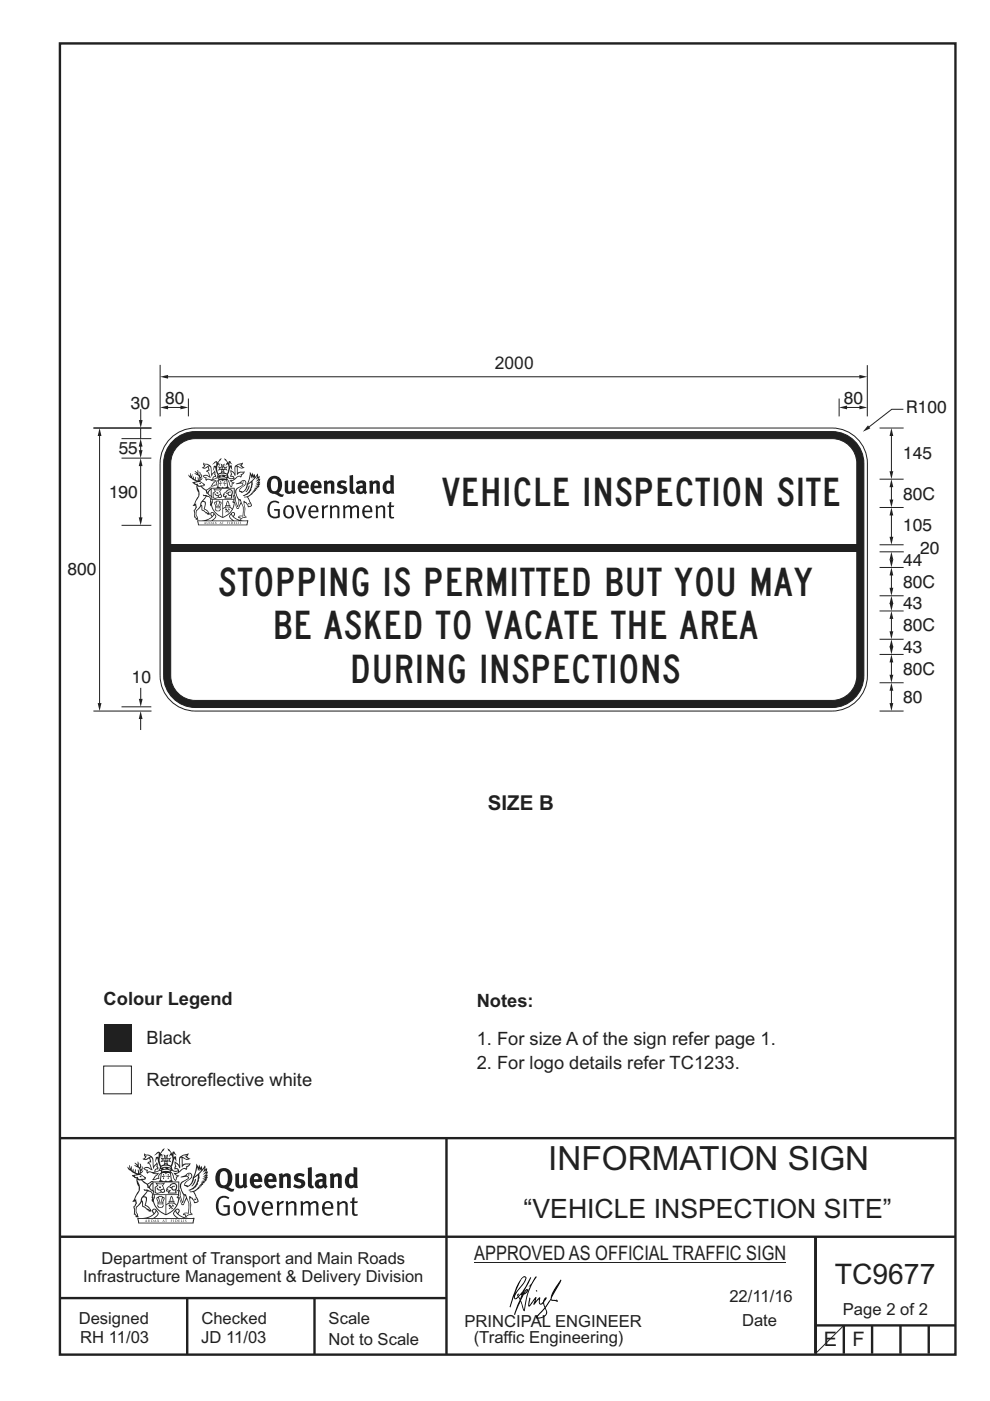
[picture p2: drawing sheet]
<svg xmlns="http://www.w3.org/2000/svg" width="210mm" height="297mm" viewBox="0 0 210 297" stroke-linecap="round" stroke-linejoin="round" font-family="sans-serif">
<g fill="none" stroke="#231f20" stroke-width=".51">
<path d="M12.7 9.2h190v278h-190zM12.7 241.3h189.9M94.7 241.4v45.8M12.7 275.2h82M12.7 262.2h190.1M39.7 275.2v12M66.7 275.2v12M173 262.2v24.8M173.1 281h29.6M179 281v6M185 281v6M191 281v6"/>
<path d="M197 281v6"/>
</g>
<path d="M100.6 267.7h66.2" fill="none" stroke="#231f20" stroke-width=".21"/>
<g fill="#231f20">
<path d="M47 248.5a2.55 2.55 0 0 0 0 2.7l.3 .1a.81 .81 0 0 0 1-.9v-.6a1.04 1.04 0 0 0-1.1-1.5zM46.3 248.1a1.82 1.82 0 0 1 2.1-.2 1.82 1.82 0 0 1 .9 1.9 2.29 2.29 0 0 1-.8 1.9l.7 .3h.5l-.2 .6a2.87 2.87 0 0 1-2-.7 2.12 2.12 0 0 1-1.7-3.1z" fill-rule="evenodd"/>
<path d="M49.9 248.9l.8-.2v2a.46 .46 0 0 0 .2 .6 .46 .46 0 0 0 .7-.2v-2.2l.7-.2v2.4l.2 .5-.6 .4-.2-.3a1.02 1.02 0 0 1-1.2 .2 1.02 1.02 0 0 1-.6-1.1z" fill-rule="evenodd"/>
<path d="M54 249.5l-.1 .5h.9a.49 .49 0 0 0-.2-.6 .49 .49 0 0 0-.6 .1zM53.4 249.2a1.34 1.34 0 0 1 1.6-.3 1.34 1.34 0 0 1 .6 1.5v.2h-1.7a.77 .77 0 0 0 .5 .8 .77 .77 0 0 0 .9-.3l.3 .4a1.59 1.59 0 0 1-2.1 .2 1.59 1.59 0 0 1-.4-2z" fill-rule="evenodd"/>
<path d="M57 249.5l-.1 .5h.9a.49 .49 0 0 0-.2-.6 .49 .49 0 0 0-.6 .1zM56.4 249.2a1.34 1.34 0 0 1 1.6-.3 1.34 1.34 0 0 1 .7 1.5v.2h-1.8a.77 .77 0 0 0 .5 .8 .77 .77 0 0 0 .9-.3l.3 .4a1.59 1.59 0 0 1-2 .2 1.59 1.59 0 0 1-.5-2z" fill-rule="evenodd"/>
<path d="M59.1 248.9l.8-.2 .1 .4a.95 .95 0 0 1 1-.3 .95 .95 0 0 1 .7 .8v2.3h-.8v-2.3a.46 .46 0 0 0-.8 .1v2.2h-.9z" fill-rule="evenodd"/>
<path d="M62.5 249.1a1.75 1.75 0 0 1 2.1-.1l-.2 .5-.6-.2a.43 .43 0 0 0-.6 .3l.4 .3a1.04 1.04 0 0 1 1.2 1.2 1.04 1.04 0 0 1-1.4 .9l-1.2-.4 .3-.6 1 .4 .4-.4a.88 .88 0 0 0-1-.5l-.4-.2-.1-.4z" fill-rule="evenodd"/>
<path d="M65.3 247.6l.8-.2 .1 3.8 .2 .2 .2 .5a.88 .88 0 0 1-1-.1 .88 .88 0 0 1-.3-1z" fill-rule="evenodd"/>
<path d="M67.8 250.6a.43 .43 0 0 0-.1 .7 .43 .43 0 0 0 .7-.1v-.7zM66.8 249.2a1.7 1.7 0 0 1 2.4 .1v1.8l.3 .4-.4 .5-.5-.3a1.03 1.03 0 0 1-1.7-.2 1.03 1.03 0 0 1 .8-1.5h.7v-.4a.8 .8 0 0 0-1.2 .1z" fill-rule="evenodd"/>
<path d="M69.9 248.9l.8-.2 .1 .4a.95 .95 0 0 1 1-.3 .95 .95 0 0 1 .7 .8v2.3h-.8v-2.3a.46 .46 0 0 0-.8 .1v2.2h-.8z" fill-rule="evenodd"/>
<path d="M74.3 249.5a1.48 1.48 0 0 0 0 1.7l.4 .1 .3-.2v-1.5l-.3-.2zM75 247.4l.8 .2 .1 4.3h-.7l-.1-.2a1.26 1.26 0 0 1-1.4 0 1.26 1.26 0 0 1-.6-1.3 1.29 1.29 0 0 1 .5-1.3 1.29 1.29 0 0 1 1.4-.2z" fill-rule="evenodd"/>
<path d="M46.4 253.9a1.72 1.72 0 0 1 2.2 0l-.2 .3a1.24 1.24 0 0 0-1.4-.1 1.24 1.24 0 0 0-.7 1.3 1.49 1.49 0 0 0 1.3 2l.7-.2v-1.3h-.9l-.1-.4h1.4v2a1.93 1.93 0 0 1-2.2-.1 1.93 1.93 0 0 1-.7-2.2l.2-.7z" fill-rule="evenodd"/>
<path d="M50.3 255.2a1.65 1.65 0 0 0 .3 2.2 .99 .99 0 0 0 1-1.5 .78 .78 0 0 0-.4-.8 .78 .78 0 0 0-.9 .1zM50 254.9a1.33 1.33 0 0 1 1.6-.1 1.33 1.33 0 0 1 .5 1.5 1.31 1.31 0 0 1-1.3 1.5 1.31 1.31 0 0 1-1.3-1.6l.1-.5z" fill-rule="evenodd"/>
<path d="M52.5 254.7l.4-.1 .9 2.6 .8-2.5h.5l-1.1 3h-.5z" fill-rule="evenodd"/>
<path d="M56.2 255.2l-.2 .7h1.4a.7 .7 0 0 0-.3-.8 .7 .7 0 0 0-.9 .1zM55.9 255a1.22 1.22 0 0 1 1.5-.2 1.22 1.22 0 0 1 .5 1.5h-1.9a.93 .93 0 0 0 .5 1 .93 .93 0 0 0 1.2-.2l.1 .3a1.43 1.43 0 0 1-1.7 .1 1.43 1.43 0 0 1-.6-1.7z" fill-rule="evenodd"/>
<path d="M58.7 254.8l.4-.2 .1 .5 .4-.3 .6-.2-.2 .6a.66 .66 0 0 0-.8 .6v1.9h-.4z" fill-rule="evenodd"/>
<path d="M60.6 254.8l.4-.2 .1 .5a.94 .94 0 0 1 1-.4 .94 .94 0 0 1 .8 .7v2.3h-.5l-.1-2.5a.81 .81 0 0 0-1.2 .3v2.2h-.4z" fill-rule="evenodd"/>
<path d="M63.7 254.7l.5-.1 .1 .5 .4-.3a.78 .78 0 0 1 1.1 .3 .9 .9 0 0 1 1-.5 .9 .9 0 0 1 .7 .8v2.3h-.4l-.1-2.5a.67 .67 0 0 0-1.1 .3v2.2h-.5v-2.4l-.4-.2-.7 .4v2.2h-.5z" fill-rule="evenodd"/>
<path d="M69 255.2l-.2 .7h1.4a.7 .7 0 0 0-.3-.8 .7 .7 0 0 0-.9 .1zM68.7 255a1.22 1.22 0 0 1 1.5-.2 1.22 1.22 0 0 1 .5 1.5h-1.9a.93 .93 0 0 0 .5 1 .93 .93 0 0 0 1.2-.2l.1 .3a1.44 1.44 0 0 1-1.7 .1 1.44 1.44 0 0 1-.6-1.7z" fill-rule="evenodd"/>
<path d="M71.4 254.8l.5-.2 .1 .5a.94 .94 0 0 1 1-.4 .94 .94 0 0 1 .7 .7v2.3h-.4l-.1-2.5a.81 .81 0 0 0-1.2 .3v2.2h-.5z" fill-rule="evenodd"/>
<path d="M74.7 254l.5-.2v.9h.7l-.1 .4h-.7l.1 2.2 .1 .1h.5l.1 .3a.75 .75 0 0 1-1.2-.6v-2h-.4v-.4h.4z" fill-rule="evenodd"/>
<path d="M30.8 244.9l1.1 .3-.9 .5h-.4l.5-.5zM31.8 245.5l.2-.1a2.44 2.44 0 0 1 .4 2l.1 .4 .7-1-.1 .6 .3 .3a.57 .57 0 0 0-.6 .8l-1-.2-.5 .2 .1-.5-.7-.2 .6-.2 1 .5 .1-.1-.6-1.3-.2-.1 .5-.1zM30.7 244.5l-.2 .4 .3 .4-.6 .4a1.04 1.04 0 0 0 1.4-.1l.2 .7h-.4l-.2 .4a.94 .94 0 0 1 .9 1.1l-.2-.1a1.16 1.16 0 0 0-1.5-.1l.3 .4 .4 .2 .1 .5 .2 .2v-.2a.94 .94 0 0 1 1.1 .2h.9l-1.2 1.2a1.13 1.13 0 0 0 1.2-.2l.4-.1-.1-.4 .5-.7a.83 .83 0 0 0-.6 1.1l-.3-.1-.7 .3 1.1-1.4-.5 .2-.5-.1 1.3-.5-.2-.2-.8 .4v-.3l.2-.2 .3 .1 .1-.3-.2-.4v-.6l-.2-.3-.6 .9v-.7a1.42 1.42 0 0 0-1.7-1.8z" fill-rule="evenodd"/>
<path d="M38.5 245.3l.5-.3 .7-.1-.6 .3 .8 .5h-.3zM38.3 245.5h.2l.1 2a1.69 1.69 0 0 1 1.5-.7l-.7 .5 .1 .5a1.1 1.1 0 0 0-1.5 .6l-.1-.5-.2-.2h-.5l.2-.4-.2-.7a1.42 1.42 0 0 1 .8 1.1l.2-.1zM37.1 246.2l.1 1-.2 .3v.5l.6-.1 .1 .2a.96 .96 0 0 1-1.1-.1l-.1 .1a1.06 1.06 0 0 0 1.3 .2v.1a.72 .72 0 0 1-1 .2l.3 .5 .6 .3-.4 .1-.1 .7-.3-.4-.3-1.1-.4-.4 .4 .9a1.54 1.54 0 0 0 .6 1.2l.2-.3a.58 .58 0 0 1 .5-.7l.1-.2h-.3l-.4-.3 .9-.5a.93 .93 0 0 1 1.1-.5l.1 .2 .2-.1 .1-.5a.99 .99 0 0 0 .7-.9l-1.3 .1-.4 .3v-1.5l.9 .4 .8-.3h-.3l-.5-.4 .4-.7-.7 .2a1.46 1.46 0 0 0-1.3 2.1v.4l-.2-.4z" fill-rule="evenodd"/>
<path d="M35.6 248.9l.2 .1-.1 .4h.3l-.3 .1v.5l-.1-.6h-.3l.3-.1z" fill-rule="evenodd"/>
<path d="M34.6 248.9l.2 .1-.1 .3 .4 .1h-.4v.6l-.1-.5-.3-.1h.3z" fill-rule="evenodd"/>
<path d="M34.3 248.8a.57 .57 0 0 1 .9 .2 .57 .57 0 0 1 .9-.2l.2 1.4-.2 .1a.57 .57 0 0 1-.9-.1 .69 .69 0 0 1-1.1 0zM34.2 248.1l-.3 2.1-.2 .4h2.9l-.1-.4-.3-2.1h-.2v.3l-.8-.1-.9 .1 .1-.3z" fill-rule="evenodd"/>
<path d="M34.2 252.4a.3 .3 0 0 0 .6 0 .3 .3 0 0 0-.6 0zM33.3 251l.3 .3-.3 .3a.79 .79 0 0 0 0 1.3l.8-.2-.1-.3a.55 .55 0 0 1-.7-.6h.1l.1 .3 .4 .1 .8-.2-.4-.7 .4-.3-.7 .1zM33 250.7l1.1 .2 .9-.2-.4 .7 .4 1.1a.56 .56 0 0 1-.8 .3l-.2 .1a.73 .73 0 0 1-.9 .1 .73 .73 0 0 1-.3-.9v-.4l.5-.4z" fill-rule="evenodd"/>
<path d="M35.6 251.9l.7-.5a.58 .58 0 0 1 1-.1 .58 .58 0 0 1-.5 .9l-.2-.3a.43 .43 0 0 1 .6-.3v-.1a.57 .57 0 0 0-.8 .2l-.2-.1-.3 .2 .4 .1a.55 .55 0 0 0 .9 .5v.5h-1.3l.3-.4-.1-.2-.6 .1 .2-.2-.2-.1zM35.4 251.8l-.1 .2a.39 .39 0 0 0 .2 .7l.3-.1-.2 .5h1.9l-.1-.8a.86 .86 0 0 0-.1-1.4 .86 .86 0 0 0-1.3 .4z" fill-rule="evenodd"/>
<path d="M36 254.8h.8v.2h-.8zM36.4 253.8l.2 .8h-.4zM36.4 253.5l-.3 .5-.1 .6h-.2v.4l-.7 .4 .1 .2a1.48 1.48 0 0 1 2.2 .1l.2-.1-.6-.5v-.5h-.2l-.1-.6z" fill-rule="evenodd"/>
<path d="M35.8 255.4l.3 .1 .2 .3 .3-.2-.2-.2a.38 .38 0 0 1 .4 .5l-.1-.2-.3 .3 .3 .2-.3 .2-.1-.3-.4 .3-.1-.2 .4-.3-.2-.1-.1 .1z" fill-rule="evenodd"/>
<path d="M34.5 254h.2v.2l-.3 .6h-.1zM33.6 255.3h.9v.2a.55 .55 0 0 1-.8 .4v-.2h-.2zM33.4 254h.2l.2 .8h-.2zM33.6 255h.8l.1 .1-.8 .1zM33.8 253.7h.5l-.2 1.1h-.2zM33.3 253.8l-.1 .3 .3 1.2a.48 .48 0 0 0-.1 .5 .48 .48 0 0 0 .4 .3l.6-.1a.49 .49 0 0 0 .2-.7l.3-1.2-.1-.3a1.42 1.42 0 0 0-1.5 0z" fill-rule="evenodd"/>
<path d="M33.6 251.6h.5l.1 .3h-.4z" fill-rule="evenodd"/>
<path d="M41.3 250.1l.3-.2-.2 .9-.6 .7h-.2l.5-.7z" fill-rule="evenodd"/>
<path d="M39.7 249l.3-.2 .5 .2a.88 .88 0 0 1-.6 1.1 1.22 1.22 0 0 0-.8 1.3l.5 .2a.72 .72 0 0 0 .9-.4l.5-.8 .2-.6 .8-.6v.3a2.85 2.85 0 0 1-2 2.8l.1 .1a2.13 2.13 0 0 0 1.9-1.5l-.1-.2a2.01 2.01 0 0 0 .3-1.8l1.2-1.3-.4 1 .7-.5-.7 1 .8-.4-.8 .8 .7-.1-.9 .5 .8-.1-.8 .4h.7l-.8 .3 .3 .2h-.4l.2 .4-.4-.1 .2 .3h-.4l.1 .3h-.1a2.16 2.16 0 0 1-2 1l.1 .2h.4a.76 .76 0 0 1 .7 .7l.5 1.2-.6 .2a1.45 1.45 0 0 0-1.2-1.3l.3 1.8-.1 1.9 .4 .2a1.07 1.07 0 0 0-1.2 .4v-.3l-.5-.2a.87 .87 0 0 1 1-.1l.1-.7a4.4 4.4 0 0 0-.6-3.1l-.1-.3h-.2a2.16 2.16 0 0 1-.7-2.2l.3-.3 1.2-.8a.55 .55 0 0 0-.4-.7zM37.8 252.4a.76 .76 0 0 1 .3 1.1l.6 1.6 .4-1.7 .2 .1a.61 .61 0 0 1-.1 .9l-.3 .9h-.2l-.7-1.6-.3 .1a1.18 1.18 0 0 0 .1-1.4zM41.8 247.5l.2 .8 .3-.6v.6l.3-.5a1.9 1.9 0 0 1-1.1 1.4l-.3 .3zM38.2 249.6l1.4-.1 .2 .1v.3l-.5 .3a1.26 1.26 0 0 0-1 1.9l.2 .7a1.84 1.84 0 0 1 .2 2l-.4-1.3a.96 .96 0 0 0-.4-1.3l-.4 .3a.78 .78 0 0 1-.1 1.3l.2 .2h.4l.4 1.1a.38 .38 0 0 0 .2 .4 .38 .38 0 0 0 .4-.1l.6-1.2a2.94 2.94 0 0 1 .3 2.5v.5l-.8-.1-.3 .4v.2l.4-.1 .1 .4 .2 .1a1.02 1.02 0 0 1 1.3-.5l-.1-.4-.3-.1 .2-1.7-.3-1.4 .1 .1a1.14 1.14 0 0 1 .7 .9 .63 .63 0 0 0 .9-.2 .63 .63 0 0 0-.2-.8l-.6-1.3 .9-.6 .2-.3 .2-.1v-.2h.3l-.1-.3h.4l-.1-.3 .5-.1-.2-.2 .5-.4 .1-.2-.3 .1 .5-.6-.3 .1 .3-.6-.4 .1 .4-.5v-.3l-.3 .2 .1-.6v-.3l-.4 .3-.1-.8-.5 .8-.2-.7-.2 .5-.3-.8-.1 .6-.5-.8-.1 1.4-.7 1.9a1.81 1.81 0 0 1-.9 1.4l-.6-.2a1.75 1.75 0 0 1 1.1-1.2 .75 .75 0 0 0 .1-1.3 .75 .75 0 0 0-1.2 .5z" fill-rule="evenodd"/>
<path d="M41.2 254.2l.3-.1 .1 .3h-.4z" fill-rule="evenodd"/>
<path d="M29.4 258.4h11.6l-.2 .8h-11.3zM31.3 258.2l.5-.1a2.48 2.48 0 0 0 1.4-1.3l.2 .6-.5 .5-.4 .3zM32.5 256.6l.3-.2 .2 .2-.3 .6zM37.2 256.8a2.65 2.65 0 0 0 1.8 1.4h-1.1l-.5-.3-.5-.5zM37.4 256.6l.2-.2 .3 .2-.3 .6zM29.2 258.2l.1 1.2h11.7l.3-1.1-.2-.1a4.1 4.1 0 0 1-3.3-.9l.3-.4-.1-.5a1.06 1.06 0 0 0-1.3 .9l.2 .4 .6 .5h-4.7l.3-.1a.84 .84 0 0 0 .6-.7 .84 .84 0 0 0-.5-.9l-.3-.2-.5 .1-.1 .5 .3 .4a4.2 4.2 0 0 1-3.4 .9z" fill-rule="evenodd"/>
<path d="M31 258.7l.1 .2h-.2zM31 258.6l-.3 .5 .4-.1 .2 .1z" fill-rule="evenodd"/>
<path d="M31.3 258.6h.2v.4a.25 .25 0 0 0 .3-.1 .25 .25 0 0 0-.1-.3h.1a.29 .29 0 0 1 0 .4 .29 .29 0 0 1-.4 0 .29 .29 0 0 1 0-.4z" fill-rule="evenodd"/>
<path d="M32.2 258.6a.22 .22 0 0 1 .3 .2 .22 .22 0 0 1-.3 .2zM32 258.6v.5a.33 .33 0 0 0 .5-.1 .33 .33 0 0 0 0-.4 .33 .33 0 0 0-.5 0z" fill-rule="evenodd"/>
<path d="M32.9 258.7l.1 .2h-.2zM32.9 258.6l-.2 .5 .3-.1 .2 .1z" fill-rule="evenodd"/>
<path d="M33.3 258.6h.2v.2l.3-.2-.2 .2 .2 .3-.3-.2-.1 .2h-.1l.2-.3z" fill-rule="evenodd"/>
<path d="M34.7 258.7l.1 .2h-.2zM34.7 258.6l-.3 .5 .4-.1 .2 .1z" fill-rule="evenodd"/>
<path d="M35 258.6h.4h-.1v.5h-.2l.1-.5z" fill-rule="evenodd"/>
<path d="M36.2 258.6h.3h-.2v.2h.2h-.2l.1 .3h-.2z" fill-rule="evenodd"/>
<path d="M36.7 258.6h.2v.5h-.2z" fill-rule="evenodd"/>
<path d="M37.3 258.6a.22 .22 0 0 1 .3 .2 .22 .22 0 0 1-.3 .2zM37.1 258.6v.5a.33 .33 0 0 0 .5-.1 .33 .33 0 0 0 0-.4 .33 .33 0 0 0-.5 0z" fill-rule="evenodd"/>
<path d="M37.8 258.6h.3h-.1v.2h.1h-.1v.2l.1 .1h-.3z" fill-rule="evenodd"/>
<path d="M38.3 258.6h.3l-.1 .4 .2 .1h-.4z" fill-rule="evenodd"/>
<path d="M38.9 258.6h.2v.5h-.2z" fill-rule="evenodd"/>
<path d="M39.3 258.6h.2l-.2 .1 .2 .2-.1 .2h-.1v-.2l.2 .1z" fill-rule="evenodd"/>
<path d="M34.2 247.4a1.51 1.51 0 0 1 2 .2 2.67 2.67 0 0 0-2.1 0zM35.7 247.6l.4 .2 .1 .2-.4-.1zM34.6 247.7l.4-.1 .2 .2h-.4zM34 247.9l.3 .1-.3 .1zM34.9 246.9l.3-.2 .2 .2zM34.9 245.7h.2v.4h-.2zM35 245.1l.2 .2 .2-.2-.1 .4h-.2zM35.1 246.3h.2l.1 .4-.2-.2-.2 .2zM35.3 245.7h.2v.4h-.2zM34.4 245.7l.3 .1v.2l-.3 .1 .2-.2zM35.7 245.8l.3-.1-.2 .2 .2 .2-.4-.1zM32.7 244.9l1-.5-.1 1-.2-.1-.4 .1-.2 1.1 .5-1 .2 .9a1.84 1.84 0 0 1 .3 1.7l.4 .1a2.48 2.48 0 0 1 2.2 .1l.2-.3-.2-.7 .7-1.7 .4 .6-.2-1-.2-.1-.2 .3v-.9l.6 .4-.6-.7h-.3l-.1 .4-.5-.8-.5-.3 .2 .4 .5 .6-.4 .7 .4-.3a2.06 2.06 0 0 1 0 2.2l-.6-.2-.1-.6 .1-.1 .8 .2-.4-.5 .4-.5-.7 .2-.2-.2 .2-.7-.5 .4-.5-.4 .2 .7-.2 .2-.7-.2 .4 .5-.4 .5 .7-.2 .2 .1-.2 .6-.5 .2a2.02 2.02 0 0 1 0-2.2l.3 .5-.1-.6-.3-.1 .8-1.2-.5 .3-.4 .7-.2-.3a.8 .8 0 0 0-.8 .5z" fill-rule="evenodd"/>
<path d="M29.2 250.1l.3 .2a.61 .61 0 0 1 .8 .3l.3 .2a.8 .8 0 0 1 .6 1l.4 .1 .5 .6a1 1 0 0 1 .5 1l-.1 .7v-.5h-.1a.96 .96 0 0 0-.8-1.3l-.3-.2h-.6l-.1-.1-.2 .1 .2 .3h.5l-1.1 1.4-.2 .9-.4 .6a1.33 1.33 0 0 0-.5 1.8l.2 .5a1.26 1.26 0 0 1-.5-1.4l-.1-.4a1.56 1.56 0 0 0 .4-1.7l-.3 .2 .2-.5a3.2 3.2 0 0 0 .7-3zM30.4 253.9h.4a2.06 2.06 0 0 1-.1 1.6l.7 .5 .4 .5-.6-.2-.8-.6-.1-.9a.51 .51 0 0 1 .1-.9zM28.6 249.3a1.52 1.52 0 0 1 2.1 .6l-1.1 .1-.2-.1-.2-.4-.4 .1zM27.5 247v.8l-.3-.4-.2 .1a3.1 3.1 0 0 0 2 1.5l-1 .1 .5 .6 .5 .1v1.1a1.84 1.84 0 0 1-.2 2.5l-.4 .9-.4 .4 .3 .1 .4-.1 .1 .4-.2 .5-.3 .2 .1 1.8 .2-.1 .2 .6h.2l.4-.1-.1-.5a1.3 1.3 0 0 1-.1-1.6l.8-1.1 .2 1.1 .6 .2 .4 .6 .2-.2 .2 .4 .5-.1a1.85 1.85 0 0 0-1.2-1.3l.1-.3a1.39 1.39 0 0 0 0-1.5h-.5l.5-.6a.66 .66 0 0 1 .9-.4 .66 .66 0 0 1 .3 .9l-.1 .4h.2v.1l-.2 .3 .2 .5 .2-.3a2.24 2.24 0 0 0 .1-2.2 .73 .73 0 0 1-.7-.6 .73 .73 0 0 1 .5-.8l.1-.2a.94 .94 0 0 0-.9 .8 .48 .48 0 0 1-.1-.5 .48 .48 0 0 1 .5-.3l.5-.3a.51 .51 0 0 0-.8 .2l-.5 .3-1-.8 .6-.1 .1-.5-1.1-.7 .5-.4v-.4l-.5 .5 .1-.2a.69 .69 0 0 0 .2-1.1v.5l-.3 .2 .1-1.1-.3-.2 .1 .6-.1 .2-.4-1.2v.6l-.7-.3 .6 .6-.6-.2 .2 .3a1 1 0 0 1 .8 1.5l-.2-.8v.8l-.5-.2-.1-.7-.2 .6-.2-.1v-.6l-.2 .4-.2-.2 .1-.7-.2 .5z" fill-rule="evenodd"/>
<path d="M29.5 249.5l.3-.2 .3 .3z" fill-rule="evenodd"/>
<path d="M32.4 250.5h5.6v2l-.2-.1v-1.7h-5.2v2.5h5.2v-.8l.1 .2-.1 1.1v-.3h-2.5v4a4.1 4.1 0 0 0 2.6-3.6l.1-.1a4 4 0 0 1-2.8 3.9 4.2 4.2 0 0 1-2.8-4.7l.1 1.3 .1-.1a3.8 3.8 0 0 0 2.5 3.3v-4h-2.5l-.2-.9z" fill-rule="evenodd"/>
<circle cx="40" cy="249.1" r=".17"/>
</g>
<g fill="#000">
<path d="M111.6 273.7l.2-.2-.5 .7zM110.4 274.5l.2 .1-.3 .8-.2-.5zM110.9 270.9h.5a9.3 9.3 0 0 1-2 3.1l-.1 .3 1-2.5zM110.6 271a14.7 14.7 0 0 0-2.2 4.9l-.3 1.2 .1 .1 .8-2.3a.42 .42 0 0 0 .2 .6 .42 .42 0 0 0 .6-.3l.2-.1 .2 .5-1.1 3.2h.2l1.1-2.9 .6 1.9 .2 .2 .2-.5a13.5 13.5 0 0 1 2-6.2l.4-.5-.1-.2-1.6 2.1 .4-.1a14.9 14.9 0 0 0-1.3 5.1l-.4-1.1a1.39 1.39 0 0 1 .2-1.9l.1-.2a.92 .92 0 0 0 .8-1.2 .75 .75 0 0 0-.8 .7l-.1 .2 1.6-3.4h-.1l-.4 .7a10.5 10.5 0 0 1-2.2 3.3l.2-.5a.32 .32 0 0 0-.4 .2 .32 .32 0 0 0 .1 .4l-.5 .4a3.2 3.2 0 0 1 1.1-2.3l.5-.6a2.49 2.49 0 0 0 .7-1.6l-.4-.2z" fill-rule="evenodd"/>
<path d="M113.7 273.6l.3 .2h-.3z" fill-rule="evenodd"/>
<path d="M115.6 277.5a1.15 1.15 0 0 1 .1 1.3 1.15 1.15 0 0 1-1.2 .5l-.6 .1zM112.2 275.2l-.2 1.6 .2 .2 1.2-1.5-.2 1.1 1.1-1.1a.94 .94 0 0 0 .4 1.1l.5-.3 .3 .9-1.2 1.3a.98 .98 0 0 0-.5 1 1.9 1.9 0 0 0 2.3-1.3l-.1-.2a1.02 1.02 0 0 1 .2-1.4l.6-1 1.5 .3-.2-.4v.2l-1.1-.1v-.3l2-3.6 .1-.2-.2-.2-1.7 2.8a6.6 6.6 0 0 1-1.6 2.9l-.1-.2a1.01 1.01 0 0 1 .4-1.4l.1-.2-.3-.1-.4 .4-.1 .5-.6 .4-.1-.4 .1-.9-.2-.1-.9 1 .3-1h-.2l-1.4 1.8 .3-1.5v-.1z" fill-rule="evenodd"/>
</g>
<path d="M179 281l-6 6" fill="none" stroke="#231f20" stroke-width=".21"/>
<path d="M22 217.1h5.9v5.9h-5.9z" fill="#231f20"/>
<path d="M22 226h5.9v5.9h-5.9z" fill-rule="evenodd" fill="#fff" stroke="#231f20" stroke-width=".21"/>
<path d="M35.5 79.9h146.9" fill="none" stroke="#231f20" stroke-width=".21"/>
<g fill="#231f20">
<path d="M34 79.9l1.6-.4v.8z"/>
<path d="M182.3 79.5l1.7 .4-1.7 .4z"/>
</g>
<path d="M34 77.4v10.9M184 77.4v10.9M35.5 86.4h2.9" fill="none" stroke="#231f20" stroke-width=".21"/>
<g fill="#231f20">
<path d="M38.3 86l1.7 .4-1.7 .4z"/>
<path d="M34 86.4l1.6-.4v.8z"/>
</g>
<path d="M189.1 140.3v2.9" fill="none" stroke="#231f20" stroke-width=".21"/>
<g fill="#231f20">
<path d="M189.1 138.8l.4 1.6h-.8z"/>
<path d="M188.7 143.1h.8l-.4 1.7z"/>
</g>
<path d="M189.1 131.1v2.9" fill="none" stroke="#231f20" stroke-width=".21"/>
<g fill="#231f20">
<path d="M189.1 129.5l.4 1.7h-.8z"/>
<path d="M188.7 133.8h.8l-.4 1.7z"/>
</g>
<path d="M189.1 121.9v2.9" fill="none" stroke="#231f20" stroke-width=".21"/>
<g fill="#231f20">
<path d="M189.1 120.3l.4 1.7h-.8z"/>
<path d="M188.7 124.6h.8l-.4 1.7z"/>
</g>
<path d="M189.1 103.1v3" fill="none" stroke="#231f20" stroke-width=".21"/>
<g fill="#231f20">
<path d="M189.1 101.6l.4 1.7h-.8z"/>
<path d="M188.7 105.9h.8l-.4 1.7z"/>
</g>
<path d="M186.6 101.6h5.1M186.6 107.6h5.1M186.6 117h5.1M186.6 120.3h5.1M186.6 129.5h5.1M186.6 126.3h5.1M186.6 135.5h5.1M186.6 138.8h5.1M186.6 144.8h5.1M189.1 146.3v2.9" fill="none" stroke="#231f20" stroke-width=".21"/>
<g fill="#231f20">
<path d="M188.7 149.1h.8l-.4 1.7z"/>
<path d="M189.1 144.8l.4 1.6h-.8z"/>
</g>
<path d="M189.1 137.1v.1" fill="none" stroke="#231f20" stroke-width=".21"/>
<g fill="#231f20">
<path d="M188.7 137.1h.8l-.4 1.7z"/>
<path d="M189.1 135.5l.4 1.7h-.8z"/>
</g>
<path d="M189.1 127.9v.1" fill="none" stroke="#231f20" stroke-width=".21"/>
<g fill="#231f20">
<path d="M188.7 127.8h.8l-.4 1.7z"/>
<path d="M189.1 126.3l.4 1.7h-.8z"/>
</g>
<path d="M189.1 118.5v.3" fill="none" stroke="#231f20" stroke-width=".21"/>
<g fill="#231f20">
<path d="M188.7 118.6h.8l-.4 1.7z"/>
<path d="M189.1 117l.4 1.7h-.8z"/>
</g>
<path d="M189.1 109.1v4.9" fill="none" stroke="#231f20" stroke-width=".21"/>
<g fill="#231f20">
<path d="M188.7 113.8h.8l-.4 1.7z"/>
<path d="M189.1 107.6l.4 1.7h-.8z"/>
</g>
<path d="M189.1 92.3v7.8" fill="none" stroke="#231f20" stroke-width=".21"/>
<g fill="#231f20">
<path d="M188.7 99.9h.8l-.4 1.7z"/>
<path d="M189.1 90.7l.4 1.7h-.8z"/>
</g>
<path d="M191.6 86.8h-2.5l-4.9 3.8" fill="none" stroke="#231f20" stroke-width=".21"/>
<path d="M184.1 90.2l.5 .6-1.6 .7z" fill="#231f20"/>
<path d="M40 84.5v3.8M186.6 90.7h5.1M186.6 115.5h5.1M29.8 152.3v2.5M186.6 150.8h5.1" fill="none" stroke="#231f20" stroke-width=".21"/>
<path d="M29.8 150.8l.4 1.6h-.8z" fill="#231f20"/>
<path d="M19.8 90.7h12.3M21.1 92.3v56.9" fill="none" stroke="#231f20" stroke-width=".21"/>
<g fill="#231f20">
<path d="M21.1 90.7l.4 1.7h-.8z"/>
<path d="M20.7 149.1h.8l-.4 1.7z"/>
</g>
<path d="M19.8 90.7h12.3M25.8 93h6.3M29.9 86.7v2.5M19.8 150.8h12.3M25.8 149.9h6.3" fill="none" stroke="#231f20" stroke-width=".21"/>
<path d="M29.5 89.1h.7l-.3 1.6z" fill="#231f20"/>
<path d="M29.9 145.8v2.5" fill="none" stroke="#231f20" stroke-width=".21"/>
<path d="M29.5 148.2h.7l-.3 1.7z" fill="#231f20"/>
<path d="M25.8 97.1h6.3M29.8 98.7v11.1M25.8 111.4h6.3" fill="none" stroke="#231f20" stroke-width=".21"/>
<g fill="#231f20">
<path d="M29.4 109.7h.8l-.4 1.7z"/>
<path d="M29.8 97.1l.4 1.7h-.8z"/>
</g>
<path d="M179.5 86.4h2.9" fill="none" stroke="#231f20" stroke-width=".21"/>
<g fill="#231f20">
<path d="M178 86.4l1.7-.4v.8z"/>
<path d="M182.3 86l1.7 .4-1.7 .4z"/>
</g>
<path d="M178 84.5v3.8" fill="none" stroke="#231f20" stroke-width=".21"/>
<path d="M35.8 93.3a7.5 7.5 0 0 1 5.7-2.6h135a7.5 7.5 0 0 1 7.5 7.5v45.1a7.5 7.5 0 0 1-7.5 7.5h-135a7.5 7.5 0 0 1-7.5-7.5v-45.1a7.5 7.5 0 0 1 1.8-4.9z" fill-rule="evenodd" fill="#fff" stroke="#231f20" stroke-width=".21"/>
<path d="M36.4 93.8a6.7 6.7 0 0 1 5.1-2.3h135a6.8 6.8 0 0 1 6.7 6.7v45.1a6.8 6.8 0 0 1-6.7 6.7h-135a6.8 6.8 0 0 1-6.8-6.7v-45.1a6.7 6.7 0 0 1 1.7-4.4z" fill-rule="evenodd" fill="#231f20" stroke="#1d1f21" stroke-width=".21"/>
<path d="M37.8 94.5a5.2 5.2 0 0 1 3.7-1.5h135a5.3 5.3 0 0 1 5.2 5.2v45.1a5.3 5.3 0 0 1-5.2 5.2h-135a5.3 5.3 0 0 1-5.3-5.2v-45.1a5.2 5.2 0 0 1 1.6-3.7z" fill-rule="evenodd" fill="#fff" stroke="#231f20" stroke-width=".21"/>
<g fill="#231f20">
<path d="M57.8 101.6a2.15 2.15 0 0 0 .1 2.5h.2a.72 .72 0 0 0 .8-.8v-1.1a.71 .71 0 0 0-.4-.7 .71 .71 0 0 0-.7 .1zM57.2 101.3a1.62 1.62 0 0 1 1.8-.2 1.62 1.62 0 0 1 .8 1.7l-.1 .8-.6 .9 .6 .3h.5l-.2 .5a2.57 2.57 0 0 1-1.8-.6 1.9 1.9 0 0 1-1.4-2.8z" fill-rule="evenodd"/>
<path d="M60.4 102l.7-.2v1.8a.41 .41 0 0 0 .2 .6 .41 .41 0 0 0 .6-.3v-1.9l.7-.2v2.1l.1 .5-.5 .3-.2-.2a.91 .91 0 0 1-1.1 .2 .91 .91 0 0 1-.5-1z" fill-rule="evenodd"/>
<path d="M64.1 102.4l-.2 .6h.9a.44 .44 0 0 0-.2-.5 .44 .44 0 0 0-.5-.1zM63.5 102.2a1.23 1.23 0 0 1 1.5-.2 1.23 1.23 0 0 1 .5 1.5h-1.6a.69 .69 0 0 0 .5 .7 .69 .69 0 0 0 .8-.3l.3 .5a1.45 1.45 0 0 1-2 0 1.45 1.45 0 0 1-.2-2z" fill-rule="evenodd"/>
<path d="M66.8 102.4l-.2 .6h.9a.44 .44 0 0 0-.2-.5 .44 .44 0 0 0-.5-.1zM66.2 102.2a1.23 1.23 0 0 1 1.5-.2 1.23 1.23 0 0 1 .5 1.5h-1.6a.69 .69 0 0 0 .5 .7 .69 .69 0 0 0 .8-.3l.3 .5a1.45 1.45 0 0 1-2 0 1.45 1.45 0 0 1-.2-2z" fill-rule="evenodd"/>
<path d="M68.6 102l.7-.2 .1 .4a.85 .85 0 0 1 .9-.3 .85 .85 0 0 1 .6 .8v2h-.7v-2.1l-.2-.1-.5 .2v2h-.8z" fill-rule="evenodd"/>
<path d="M71.8 102.1l.8-.3 .9 .3-.2 .5-.9-.2-.1 .2 .1 .3a1.02 1.02 0 0 1 1.2 1.2 1.58 1.58 0 0 1-2.2 .3l.2-.5 .3 .1a.62 .62 0 0 0 1-.1 .79 .79 0 0 0-.9-.5l-.4-.3a.88 .88 0 0 1 .2-1z" fill-rule="evenodd"/>
<path d="M74.1 100.9l.8-.2v3.4l.3 .1 .1 .5a.78 .78 0 0 1-.9-.1 .78 .78 0 0 1-.2-.9z" fill-rule="evenodd"/>
<path d="M76.4 103.5a.38 .38 0 0 0-.1 .6 .38 .38 0 0 0 .6-.1v-.5zM75.5 102.2a1.52 1.52 0 0 1 2.1 .1v1.7l.3 .4-.4 .4-.4-.3a.91 .91 0 0 1-1.5-.2 .91 .91 0 0 1 .7-1.3h.6v-.4a.71 .71 0 0 0-1.1 .2z" fill-rule="evenodd"/>
<path d="M78.3 102l.6-.2 .1 .4a.85 .85 0 0 1 1-.3 .85 .85 0 0 1 .6 .8v2h-.7l-.1-2.1-.2-.1-.5 .2v2h-.7z" fill-rule="evenodd"/>
<path d="M82.2 102.5l-.2 .4a.84 .84 0 0 0 .5 1.2l.3-.2v-1.3zM82.8 100.7l.7 .1 .1 3.9h-.6l-.1-.2a1.13 1.13 0 0 1-1.3 0 1.13 1.13 0 0 1-.4-1.2 1.15 1.15 0 0 1 .4-1.2 1.15 1.15 0 0 1 1.2-.1z" fill-rule="evenodd"/>
<path d="M57.3 106.5a1.54 1.54 0 0 1 2 0l-.2 .3a1.1 1.1 0 0 0-1.3-.2 1.1 1.1 0 0 0-.6 1.1 1.36 1.36 0 0 0 1.1 1.9l.6-.2v-1.1h-.7l-.1-.4h1.2v1.7a1.74 1.74 0 0 1-2 0 1.74 1.74 0 0 1-.5-2.1z" fill-rule="evenodd"/>
<path d="M60.8 107.6a1.52 1.52 0 0 0 .2 2 .89 .89 0 0 0 .9-1.3l-.1-.3a.66 .66 0 0 0-1-.4zM60.5 107.4a1.19 1.19 0 0 1 1.4-.1 1.19 1.19 0 0 1 .5 1.3 1.17 1.17 0 0 1-1.2 1.3 1.17 1.17 0 0 1-1.1-1.4v-.5z" fill-rule="evenodd"/>
<path d="M62.7 107.2l.4-.1 .8 2.3 .7-2.2h.4l-1 2.7h-.4z" fill-rule="evenodd"/>
<path d="M66.1 107.7l-.2 .6h1.2a.62 .62 0 0 0-.3-.8 .62 .62 0 0 0-.7 .2zM65.7 107.5a1.09 1.09 0 0 1 1.4-.2 1.09 1.09 0 0 1 .5 1.3h-1.7a.83 .83 0 0 0 .4 .9 .83 .83 0 0 0 1-.2l.2 .3a1.28 1.28 0 0 1-1.6 .1 1.28 1.28 0 0 1-.5-1.5z" fill-rule="evenodd"/>
<path d="M68.2 107.2l.4-.1 .1 .5 .5-.4 .4-.1-.2 .5a.59 .59 0 0 0-.7 .6v1.7h-.4z" fill-rule="evenodd"/>
<path d="M69.9 107.2l.4-.1 .1 .4a.83 .83 0 0 1 .9-.4 .83 .83 0 0 1 .7 .7v2.1h-.4l-.1-2.1v-.2l-.3-.1-.8 .4v2h-.4z" fill-rule="evenodd"/>
<path d="M72.7 107.2l.4-.1 .1 .4a.79 .79 0 0 1 1.4 .1 .81 .81 0 0 1 .9-.5 .81 .81 0 0 1 .7 .7v2.1h-.5v-2.2a.6 .6 0 0 0-1 .2v2h-.5v-2.1l-.3-.3-.7 .4v2h-.4z" fill-rule="evenodd"/>
<path d="M77.5 107.7l-.2 .6h1.2a.62 .62 0 0 0-.2-.8 .62 .62 0 0 0-.8 .2zM77.1 107.5a1.09 1.09 0 0 1 1.4-.2 1.09 1.09 0 0 1 .5 1.3h-1.7a.83 .83 0 0 0 .4 .9 .83 .83 0 0 0 1.1-.2l.1 .3a1.28 1.28 0 0 1-1.6 .1 1.28 1.28 0 0 1-.5-1.5z" fill-rule="evenodd"/>
<path d="M79.6 107.2l.4-.1 .1 .4a.83 .83 0 0 1 .9-.4 .83 .83 0 0 1 .7 .7v2.1h-.4v-2.1l-.1-.2-.3-.1-.8 .4v2h-.4z" fill-rule="evenodd"/>
<path d="M82.6 106.5l.4-.1v.8h.6l-.1 .3h-.6l.1 2 .6 .1v.2a.67 .67 0 0 1-1.1-.5v-1.8h-.3v-.3h.3z" fill-rule="evenodd"/>
<path d="M43.3 98.4l1 .3-.8 .5h-.3l.4-.5zM44.2 98.9h.2l.3 .3 .2 1.9 .6-.9-.1 .5 .2 .3a.51 .51 0 0 0-.5 .6l-.9-.1-.4 .2 .1-.5-.7-.2a1.54 1.54 0 0 1 1.4 .3l-.2-1-.4-.4 .4-.1zM43.3 98l-.2 .3 .2 .5-.5 .3a.93 .93 0 0 0 1.3-.1l.1 .6-.3 .1-.2 .4a.84 .84 0 0 1 .7 .9l-.1-.1a1.03 1.03 0 0 0-1.3 0l.1 .2 .5 .3v.4l.2 .2 .1-.2a1.13 1.13 0 0 1 1.2 .2h.5l-1 1.1 1.3-.2 .1-.7 .4-.2v-.2a.74 .74 0 0 0-.6 1l-.2-.1-.6 .3 .9-1.2h-.9l1.1-.5-.1-.1-.8 .4 .1-.3 .1-.2 .3 .1 .1-.3-.2-.3 .1-.4-.2-.5-.6 .9v-.7a1.26 1.26 0 0 0-1.5-1.6z" fill-rule="evenodd"/>
<path d="M50.2 98.8l.4-.3 .6-.1-.4 .3 .7 .4-.4 .1zM50 99l.2-.1v1.8a1.5 1.5 0 0 1 1.5-.6l-.7 .5 .1 .4-.5-.1-.9 .6-.2-.6h-.5l.3-.3-.3-.6a1.27 1.27 0 0 1 .8 .9l.2-.1zM48.9 99.6v1.6l.5-.1 .1 .2a.86 .86 0 0 1-1-.1l-.1 .1a.95 .95 0 0 0 1.1 .2v.2l-.2 .1h-.6l.3 .4 .5 .2-.4 .1v.6l-.6-1.3-.4-.3 .7 1.6 .3 .2 .2-.2a.52 .52 0 0 1 .4-.7l.1-.2-.7-.2 .9-.4a.83 .83 0 0 1 .9-.5l.1 .2 .2-.1a.58 .58 0 0 1 .5-.8l.2-.5-1.2 .2-.3 .2v-1.3l.8 .3 .7-.2-.7-.4 .4-.6a2.77 2.77 0 0 0-1.8 .8v1.6z" fill-rule="evenodd"/>
<path d="M47.6 102l.2 .1-.1 .3 .3 .1h-.3v.5l-.1-.5-.3-.1h.3z" fill-rule="evenodd"/>
<path d="M46.7 102l.2 .1-.1 .3h.3l-.3 .1v.5v-.5h-.3l.3-.1z" fill-rule="evenodd"/>
<path d="M46.4 101.9a.51 .51 0 0 1 .8 .2 .51 .51 0 0 1 .8-.2l.2 1.3h-.1a.51 .51 0 0 1-.9 0 .62 .62 0 0 1-.9 0zM46.3 101.3l-.2 1.9-.2 .3h2.6l-.1-.3-.3-1.9h-.1v.2h-1.5v-.2z" fill-rule="evenodd"/>
<path d="M46.4 105.2a.26 .26 0 0 0 .5 0 .26 .26 0 0 0-.5 0zM45.5 103.8l.3 .3-.3 .3a.71 .71 0 0 0 .1 1.2l.6-.2v-.3a.49 .49 0 0 1-.7-.5h.1l.4 .4 .8-.2-.3-.6 .3-.4-.7 .2zM45.3 103.6l1 .2 .7-.2-.3 .6 .4 1.2-.4 .2-.4-.1a.7 .7 0 0 1-.9 .2 .7 .7 0 0 1-.3-.9v-.3l.5-.4z" fill-rule="evenodd"/>
<path d="M47.7 104.6l.5-.4a.52 .52 0 0 1 .9-.1 .52 .52 0 0 1-.4 .9l-.2-.2v-.3l.5-.2-.3-.1-.8 .3 .4 .2a.49 .49 0 0 0 .7 .4v.4h-1.1l.3-.3-.1-.2-.6 .2 .2-.3-.2-.1zM47.4 104.6l-.1 .5 .2 .2h.3l-.2 .4h1.7l-.1-.7a.77 .77 0 0 0-.1-1.2 .77 .77 0 0 0-1.1 .4z" fill-rule="evenodd"/>
<path d="M47.9 107.3h.8v.2l-.8-.1zM48.3 106.4l.2 .7h-.4zM48.3 106.1l-.3 .5-.1 .5h-.1v.4l-.6 .3 .1 .2a1.32 1.32 0 0 1 1.9 .1l.2-.1-.6-.5v-.4h-.1l-.1-.5z" fill-rule="evenodd"/>
<path d="M47.8 107.8l.3 .1 .1 .3 .3-.2-.2-.2a.34 .34 0 0 1 .4 .4l-.1-.1-.3 .2 .3 .2-.3 .2-.1-.3-.3 .3-.1-.1 .3-.3-.1-.2-.1 .1z" fill-rule="evenodd"/>
<path d="M46.6 106.6h.2v.1l-.2 .6h-.2zM45.8 107.7h.8l.1 .2a.49 .49 0 0 1-.8 .3v-.1l-.2-.1zM45.6 106.6h.2l.2 .7h-.2zM45.8 107.4h.8a.6 .6 0 0 1-.8 0zM46 106.3h.4l-.1 1h-.2zM45.5 106.4l-.1 .2 .3 1.1a.43 .43 0 0 0-.1 .4 .43 .43 0 0 0 .4 .3h.6a.44 .44 0 0 0 .1-.7l.3-.9a.68 .68 0 0 0-.5-.6 .68 .68 0 0 0-.7 .2z" fill-rule="evenodd"/>
<path d="M45.9 104.4h.4v.3h-.3z" fill-rule="evenodd"/>
<path d="M52.7 103l.3-.1-.1 .5a1.11 1.11 0 0 1-.9 .9l.5-.6z" fill-rule="evenodd"/>
<path d="M51.2 102.1l.3-.2 .5 .2a.87 .87 0 0 1-.7 1.1l-.6 .6 .1 .5 .5 .2a1.99 1.99 0 0 0 1.3-1.7l.7-.5v.2a2.55 2.55 0 0 1-1.8 2.5 1.32 1.32 0 0 0 1.5-.8l.2-.1 .1-.5a1.79 1.79 0 0 0 .2-1.6l1-1.1-.3 .8 .6-.4-.6 .9 .7-.4-.7 .8 .7-.2-.9 .5 .8-.1-.8 .4h.7l-.7 .2 .2 .2h-.4l.2 .3h-.3l.1 .3-.3-.1 .1 .2a2.42 2.42 0 0 1-1.9 1l.1 .2 .4-.1a.88 .88 0 0 1 .7 1.1l.3 .7-.5 .1a1.29 1.29 0 0 0-1-1.1v.6a5.5 5.5 0 0 1 .1 2.7l.3 .2a.95 .95 0 0 0-1 .3v-.2l-.5-.2a.78 .78 0 0 1 1-.1v-.2a3.9 3.9 0 0 0-.5-3.1l-.1-.4h-.1a1.67 1.67 0 0 1-.4-2.2l1.1-.9-.4-.5zM49.6 105.2a.68 .68 0 0 1 .2 .9l.6 1.4 .4-1.4h.1a.64 .64 0 0 1-.1 1l-.2 .6h-.3l-.5-1.4-.3 .1a1.11 1.11 0 0 0 .1-1.2zM53.1 100.7l.2 .7 .3-.4v.5l.3-.4v.3l-1.3 1.2zM50 102.6h1.3v.3l-.4 .2a1.25 1.25 0 0 0-.8 2l.1 .3a1.64 1.64 0 0 1 .2 1.8l-.4-1.1v-.7a.39 .39 0 0 0-.5-.4l-.2 .2a.69 .69 0 0 1 0 1.1l.1 .3h.3l.6 1.3 .4-.1 .5-1.1a2.63 2.63 0 0 1 .3 2.3v.4l-.6-.1-.4 .3v.2h.3l.3 .4a.94 .94 0 0 1 1.1-.4v-.3l-.3-.2 .1-1.5-.2-1.2a1.22 1.22 0 0 1 .8 .9 .59 .59 0 0 0 .8-.2 .59 .59 0 0 0-.2-.8l-.6-1.1 1.2-.9v-.2h.3l-.1-.2h.3l-.1-.3 .5-.1-.2-.2 .5-.3v-.2h-.2l.4-.5-.3 .1 .3-.5-.3 .1 .3-.7-.3 .1 .2-.5-.1-.2-.3 .2-.1-.7-.5 .7-.2-.7-.1 .5-.3-.7-.1 .6-.4-.8-.2 1.6-.5 1.4a1.62 1.62 0 0 1-.9 1.2l-.5-.1a1.56 1.56 0 0 1 1-1.1 .64 .64 0 0 0 .2-1.1 .64 .64 0 0 0-1 .1z" fill-rule="evenodd"/>
<path d="M52.6 106.7h.3l.1 .2h-.3z" fill-rule="evenodd"/>
<path d="M42 110.5h10.5l-.2 .7h-10.1zM43.8 110.3l.4-.1a2.21 2.21 0 0 0 1.2-1.1l.3 .5-.5 .5-.4 .2zM44.8 108.9l.3-.2 .1 .1-.2 .6zM49 109.1a2.37 2.37 0 0 0 1.7 1.2h-1l-.5-.2-.4-.5zM49.2 108.8l.2-.1 .2 .2-.2 .5zM41.9 110.3l.1 1.1h10.5l.2-1-.2-.1a3.6 3.6 0 0 1-2.9-.8l.2-.3-.1-.5a.87 .87 0 0 0-1.1 .6 .87 .87 0 0 0 .7 1h-4.2a.85 .85 0 0 0 .7-.6 .85 .85 0 0 0-.3-.9l-.3-.2-.5 .1-.1 .5 .3 .3a3.8 3.8 0 0 1-3 .8z" fill-rule="evenodd"/>
<path d="M43.5 110.8v.2h-.1zM43.5 110.6l-.3 .5h.5z" fill-rule="evenodd"/>
<path d="M43.8 110.6h.2v.4a.19 .19 0 0 0 .2 0 .19 .19 0 0 0 0-.3 .26 .26 0 0 1 0 .3 .26 .26 0 0 1-.3 0 .26 .26 0 0 1-.1-.3z" fill-rule="evenodd"/>
<path d="M44.6 110.7a.2 .2 0 0 1 .2 .2 .2 .2 0 0 1-.2 .1zM44.4 110.6v.5a.29 .29 0 0 0 .4 0 .29 .29 0 0 0 0-.4 .29 .29 0 0 0-.4-.1z" fill-rule="evenodd"/>
<path d="M45.2 110.8l.1 .2h-.2zM45.2 110.6l-.2 .5h.5z" fill-rule="evenodd"/>
<path d="M45.5 110.6l.3 .2 .2-.2-.2 .2 .2 .3-.3-.2-.2 .2 .2-.2z" fill-rule="evenodd"/>
<path d="M46.8 110.8l.1 .2h-.2zM46.8 110.6l-.3 .5h.5z" fill-rule="evenodd"/>
<path d="M47.1 110.6h.4l-.2 .1 .1 .4h-.2v-.4z" fill-rule="evenodd"/>
<path d="M48.1 110.6h.3l-.1 .1v.1h.1l-.1 .1v.2h-.2z" fill-rule="evenodd"/>
<path d="M48.6 110.6h.2v.5h-.2z" fill-rule="evenodd"/>
<path d="M49.1 110.7a.2 .2 0 0 1 .3 .2 .2 .2 0 0 1-.3 .1zM49 110.6v.5a.29 .29 0 0 0 .4 0 .29 .29 0 0 0 0-.4 .29 .29 0 0 0-.4-.1z" fill-rule="evenodd"/>
<path d="M49.6 110.6h.3l-.2 .1v.1h.2l-.2 .3h.2h-.3z" fill-rule="evenodd"/>
<path d="M50.1 110.6h.1v.4l.2 .1h-.3z" fill-rule="evenodd"/>
<path d="M50.5 110.6h.2v.5h-.2z" fill-rule="evenodd"/>
<path d="M50.9 110.7l.2-.1-.1 .1 .1 .3-.1 .1h-.1l.2-.1z" fill-rule="evenodd"/>
<path d="M46.4 100.7a1.32 1.32 0 0 1 1.8 .1l-1-.2-.9 .2zM47.7 100.9l.4 .1v.2l-.3-.1zM46.7 100.9l.4-.1 .1 .2-.3 .1zM46.2 101.1l.2 .1-.2 .1zM47 100.2l.2-.2 .3 .2zM47 99.1h.1l.1 .4h-.2zM47 98.6l.2 .2 .2-.2-.1 .3h-.2zM47.1 99.7h.2l.1 .3-.2-.1-.2 .1zM47.3 99.1h.2v.4h-.2zM46.5 99.1l.3 .1v.2l-.3 .1 .2-.2zM47.7 99.2l.2-.1-.1 .2 .1 .2-.3-.1zM45 98.5l.9-.5-.1 .9-.2-.2-.3 .2-.2 .9 .5-.8 .5 1.6-.1 .5 .1 .3a2.9 2.9 0 0 1 2.3 0l.1-.3-.2-.5 .7-1.6 .3 .6-.2-.9-.4 .2v-.8l.6 .3-.5-.6h-.3l-.1 .4-.5-.8-.4-.3 .2 .4a.7 .7 0 0 1 .1 1.2l.4-.3a1.7 1.7 0 0 1-.1 2l-.4-.2-.2-.5 .1-.1 .7 .2-.3-.5 .3-.4-.6 .2-.2-.2 .2-.6-.5 .3-.4-.3 .2 .6-.2 .2-.6-.2 .3 .4-.3 .5 .6-.2 .2 .1-.2 .5-.5 .2a1.8 1.8 0 0 1 .1-2l.2 .5-.1-.6-.2-.1 .7-1.1-.4 .3-.5 .7-.2-.3z" fill-rule="evenodd"/>
<path d="M41.9 103.1l.2 .1a1.46 1.46 0 0 1 1.2 .6 .59 .59 0 0 1 .4 .8l1.1 .7a1.47 1.47 0 0 1 0 1.4v-.4a1.38 1.38 0 0 0-1.8-1.4l.2 .3h.4a5.9 5.9 0 0 0-1.4 2.5 1.44 1.44 0 0 0-.4 2v.2a1.12 1.12 0 0 1-.4-1.3l-.1-.3a1.39 1.39 0 0 0 .3-1.6l-.2 .2 .5-1.1a2 2 0 0 0 0-2.5zM42.9 106.4l.4 .1a1.1 1.1 0 0 1-.1 1.3v.2l.7 .3 .3 .5-.4-.2a1.09 1.09 0 0 1-.9-1.3l-.2-.3zM41.3 102.4a1.25 1.25 0 0 1 1.9 .5l-.9 .1-.2-.1-.2-.4-.4 .1zM40.3 100.3l.1 .8-.4-.4a2.8 2.8 0 0 0 1.7 1.4l-.9 .1 .5 .5 .4 .1a2.06 2.06 0 0 0 .4 1.6v.8l-1.2 2h.5l.1 .3-.2 .5-.2 .2 .1 1.5h.1l.3 .5h.1l.4-.1-.2-.4a1.22 1.22 0 0 1 .3-1.7l.4-.7 .2 .9 .5 .2 .4 .5 .1-.1 .2 .3h.5a1.65 1.65 0 0 0-1.1-1.2l.1-.3a.96 .96 0 0 0-.2-1.4h-.2l.4-.5a.59 .59 0 0 1 .8-.3 .59 .59 0 0 1 .3 .8l-.1 .7 .2 .4a2.12 2.12 0 0 0 .2-2.2 .65 .65 0 0 1-.6-.6 .65 .65 0 0 1 .5-.6v-.2a.84 .84 0 0 0-.8 .7l-.2-.4 1-.5a.46 .46 0 0 0-.7 .1l-.4 .2-1-.7h.6l.1-.5-1-.6 .5-.6-.4 .3 .3-.8-.1-.4-.2 .7-.1-1.1-.1-.1v.7l-.2-.2-.1-.8-.1 .5-.5-.3 .4 .6-.6-.2 .3 .3a.9 .9 0 0 1 .7 1.3l-.2-.7-.1 .7-.4-.2v-.6l-.2 .5-.2-.1-.1-.5-.1 .4-.1-.2v-.7l-.2 .5z" fill-rule="evenodd"/>
<path d="M42.2 102.5l.2-.2 .3 .3z" fill-rule="evenodd"/>
<path d="M44.7 103.4h5.1v1.9l-.2-.2v-1.5h-4.7v2.2h4.7v-.6l.1 .1-.1 1v-.3h-2.3v3.6a3.7 3.7 0 0 0 2.4-3.2l.1-.1a3.6 3.6 0 0 1-2.6 3.5 3.7 3.7 0 0 1-2.5-4.2l.1 1.1 .1-.1a3.4 3.4 0 0 0 2.3 3v-3.6h-2.3l-.2-.7z" fill-rule="evenodd"/>
<circle cx="51.6" cy="102.2" r=".15"/>
</g>
<path d="M35.4 115.5h146.3v1.5h-146.3z" fill="#231f20"/>
<path d="M29.8 94.5v1.1" fill="none" stroke="#231f20" stroke-width=".21"/>
<g fill="#231f20">
<path d="M29.8 93l.4 1.7h-.8z"/>
<path d="M29.4 95.4h.8l-.4 1.7z"/>
</g>
<path d="M29.8 90.7v2.3" fill="none" stroke="#231f20" stroke-width=".21"/>
<g font-size="8.3" fill="#231f20">
<text x="93.6" y="107.3">VEHICLE INSPECTION SITE</text>
<text x="46.2" y="126.3">STOPPING IS PERMITTED BUT YOU MAY</text>
<text x="57.8" y="135.5">BE ASKED TO VACATE THE AREA</text>
<text x="74.2" y="144.8">DURING INSPECTIONS</text>
</g>
<text font-size="7.1" fill="#231f20" x="116.3" y="248">INFORMATION SIGN</text>
<text font-size="6" fill="#231f20" x="177.1" y="272.3">TC9677</text>
<text font-size="5.6" fill="#231f20" x="111.1" y="258.2">“VEHICLE INSPECTION SITE”</text>
<text font-size="4.3" fill="#231f20" x="103.5" y="171.7">SIZE B</text>
<g font-size="4.2" fill="#231f20">
<text x="100.6" y="267.2">APPROVED AS OFFICIAL TRAFFIC SIGN</text>
<text x="174.7" y="285.5">E</text>
<text x="180.8" y="285.5">F</text>
</g>
<g font-size="3.9" fill="#231f20">
<text x="22" y="213.1">Colour Legend</text>
<text x="101.1" y="213.5">Notes:</text>
<text x="31.1" y="221.4">Black</text>
<text x="101.1" y="221.5">1. For size A of the sign refer page 1.</text>
<text x="101.1" y="226.7">2. For logo details refer TC1233.</text>
<text x="31.1" y="230.2">Retroreflective white</text>
</g>
<g font-size="3.7" fill="#231f20">
<text x="105" y="78.3">2000</text>
<text x="27.8" y="86.7">30</text>
<text x="35" y="85.7">80</text>
<text x="179" y="85.7">80</text>
<text x="192.2" y="87.7">R100</text>
<text x="25.2" y="96.3">55</text>
<text x="191.6" y="97.4">145</text>
<text x="23.1" y="105.6">190</text>
<text x="191.6" y="105.9">80C</text>
<text x="191.6" y="112.5">105</text>
<text x="191.6" y="119.9">44</text>
<text x="195.2" y="117.5">20</text>
<text x="14.3" y="122">800</text>
<text x="191.6" y="124.6">80C</text>
<text x="191.6" y="129.2">43</text>
<text x="191.6" y="133.9">80C</text>
<text x="191.6" y="143.1">80C</text>
<text x="191.6" y="138.4">43</text>
<text x="28" y="144.8">10</text>
<text x="191.6" y="149.1">80</text>
</g>
<g font-size="3.5" fill="#231f20">
<text x="21.5" y="267.9">Department of Transport and Main Roads</text>
<text x="17.7" y="271.8">Infrastructure Management &amp; Delivery Division</text>
<text x="16.7" y="280.7">Designed</text>
<text x="42.7" y="280.7">Checked</text>
<text x="69.7" y="280.7">Scale</text>
<text x="98.5" y="281.4">PRINCIPAL ENGINEER</text>
<text x="154.7" y="276.1">22/11/16</text>
<text x="157.4" y="281.2">Date</text>
<text x="178.8" y="278.7">Page 2 of 2</text>
<text x="17" y="284.8">RH 11/03</text>
<text x="42.7" y="284.8">JD 11/03</text>
<text x="69.7" y="285.2">Not to Scale</text>
<text x="100.5" y="284.8">(Traffic Engineering)</text>
</g>
</svg>
